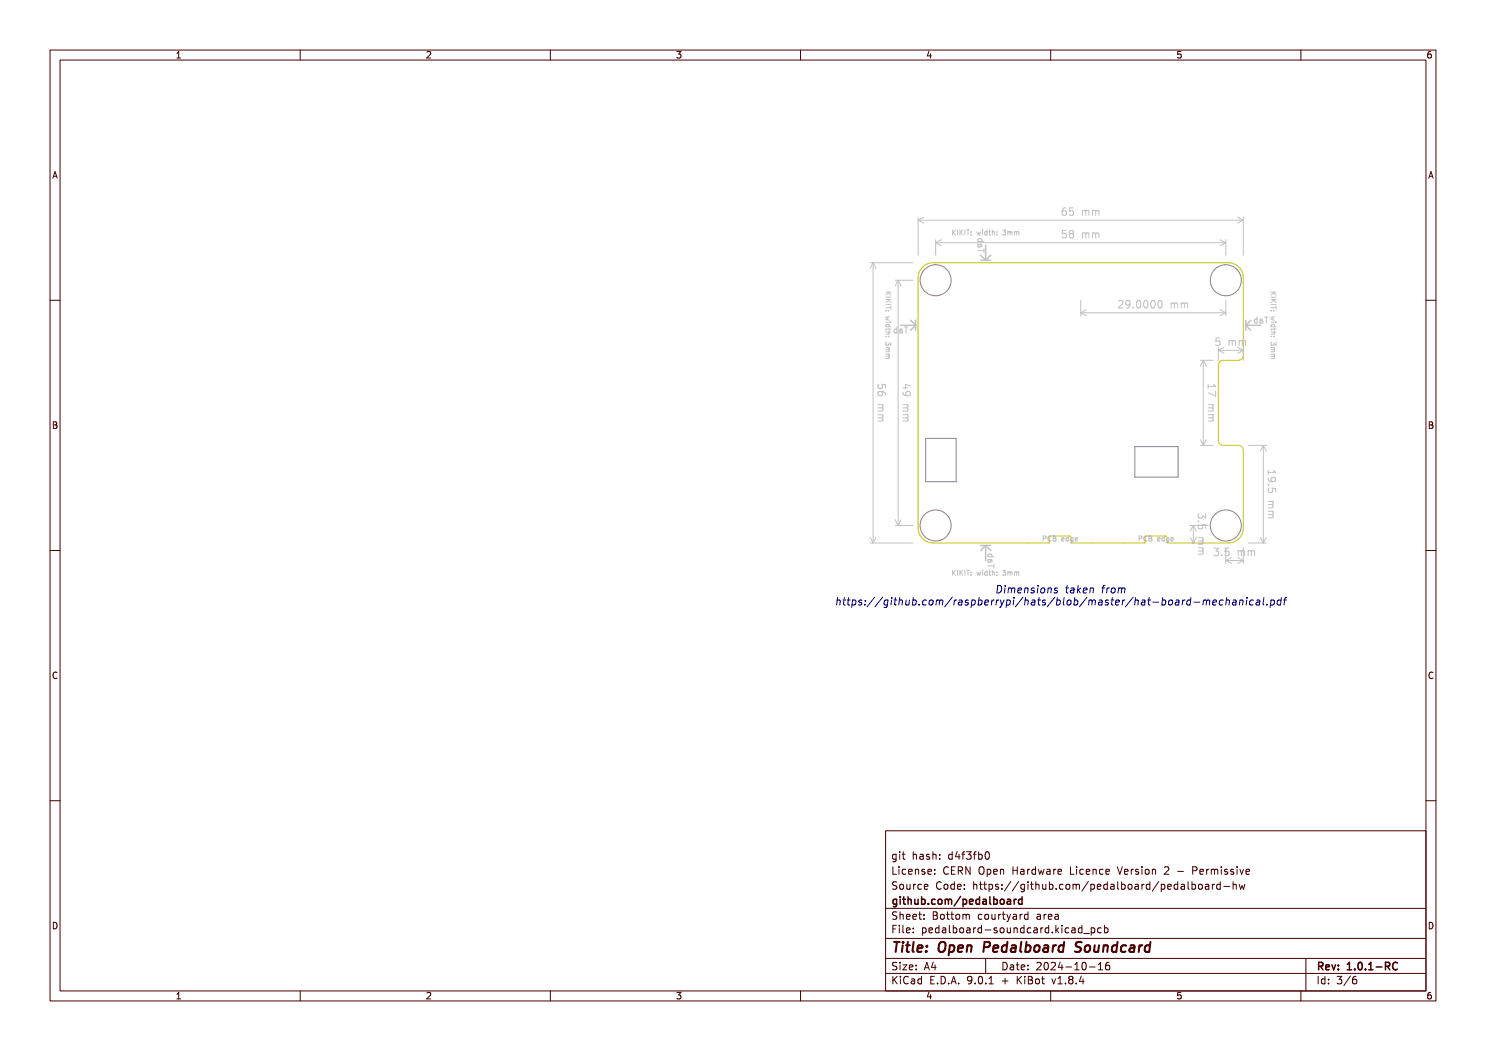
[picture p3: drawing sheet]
<svg xmlns="http://www.w3.org/2000/svg" width="297mm" height="210mm" viewBox="0 0 297 210" stroke-linecap="round" stroke-linejoin="round" font-family="sans-serif">
<g fill="none" stroke="#848484" stroke-width=".2">
<path d="M185 87.6h6.1v8.7h-6.1zM226.8 89.2h8.7v6.1h-8.7z"/>
<circle cx="187" cy="56" r="3.1"/>
<circle cx="245" cy="56" r="3.1"/>
<circle cx="187" cy="105" r="3.1"/>
<circle cx="245" cy="105" r="3.1"/>
</g>
<path d="M184.2 53.6a2.99 2.99 0 0 1 2.3-1.1h59a3 3 0 0 1 3 3v15.5a1 1 0 0 1-1 1h-3a1 1 0 0 0-1 1v15a1 1 0 0 0 1 1h3a1 1 0 0 1 1 1v15.5a3 3 0 0 1-3 3h-12.2l-.1-1.2-.3-.2-3.8 .1-.2 .3v1h-14.8l-.1-1.2-.3-.2-3.8 .1-.2 .3v1h-23.2a3 3 0 0 1-3-3v-50l.1-.7z" fill="none" stroke="#c2c200" stroke-width=".2"/>
<g fill="none" stroke="#c2c2c2" stroke-width=".2">
<path d="M173.9 52.5h8.6M174.5 52.5v56M174.5 52.5l-.6 1.1M174.5 52.5l.6 1.1M177 58.4h1M177 59.4h1M177 59.9h1M177.5 58.4l.5 .6M177.5 59.9l.5 .5M177.6 58.5l-.6 .5M177.6 60l-.6 .4M178.9 56h3.6"/>
<path d="M179.5 56v49M179.5 56l-.6 1.1M179.5 56l.6 1.1M183.5 43.4v7.6M183.5 44h65M183.5 44l1.1 .6M184.6 43.4l-1.1 .6M187 47.9v3.1M187 48.5h58M187 48.5l1.1 .6M188.1 47.9l-1.1 .6M190.4 46v1"/>
<path d="M190.5 46.4l.5 .6M191 46l-.6 .5M191.4 46v1M191.9 46v1M192 46.4l.4 .6M192.4 46l-.5 .5M192.9 46v1M193.2 46h.6M193.5 46v1M194.1 46.3v.1M194.1 46.9v.1M195.2 46.3l.2 .7 .2-.5 .2 .5 .2-.7"/>
<path d="M195.5 50.1h1.2M195.5 48.8l.7 .1v.4M195.5 48.3h1.2M195.5 48.3v-.4l.2-.2 .5 .1v.5M195.5 48.8v.4l.1 .2 .3-.1 .1-.5M196.4 46h.1M196.4 46.3v.7M196.7 49.7v.7M197.3 46v1M197.3 46.3h-.3l-.2 .2 .1 .4h.4M197.6 46.3h.4M197.8 46v.8l.2 .2"/>
<path d="M198.3 46v1M198.3 46.4l.4-.1 .1 .7M199.2 46.3v.1M199.2 46.9v.1M200.4 46h.6l-.3 .3 .3 .1v.5h-.6M201.4 46.3v.7M201.4 46.4l.3-.1 .2 .1M201.9 46.4v.6M201.9 46.4l.1-.1h.2l.1 .7M202.8 46.3v.7M202.8 46.4l.2-.1 .2 .1M203.2 46.4v.6"/>
<path d="M203.2 46.4l.1-.1h.3v.7M213 41.5l-.4 .1a1.01 1.01 0 0 0 0 1.4l.5-.1v-.5l-.2-.3h-.3l-.3 .3M213.1 46h-.7l-.1 .8 .2-.2 .5 .1 .1 .2v.5l-.2 .1-.6-.1M214 46.7l-.3-.3 .3-.4 .4 .1 .2 .2-.3 .4M214 46.7l-.3 .3 .1 .4 .2 .1h.4l.2-.2-.1-.5-.2-.1M214 46.7h.3M214.5 41.5h-.7l-.1 .8 .2-.2 .5 .1 .2 .2-.1 .5-.2 .1-.6-.1M216 60v3.1M216.4 42v1M216.4 46.5v1M216.4 42.2l.4-.2 .2 .3M216.4 46.7l.4-.2 .2 .3"/>
<path d="M217 42.3l.2-.3 .4 .1v.9M217 42.3v.7M217 46.8v.7M217 46.8l.2-.3 .4 .1v.9M218.4 42.2l.4-.2 .2 .3M218.4 42v1M218.4 46.5v1M218.4 46.7l.4-.2 .2 .3M219 42.3l.2-.3 .4 .1v.9M219 42.3v.7M219 46.8v.7M219 46.8l.2-.3 .4 .1v.9"/>
<path d="M243.9 47.9l1.1 .6M245 47.9v3.1M245 60v3.1M245 48.5l-1.1 .6M247.4 43.4l1.1 .6M248.5 43.4v7.6M248.5 44l-1.1 .6M254 58.4h1M254 59.4h1M254 59.9h1M254.5 58.4l.5 .6M254.5 59.9l.5 .5"/>
<path d="M254.6 58.5l-.6 .5M254.6 60l-.6 .4M175.6 76.8l-.1 .2 .1 .6h.5l.2-.1 .1-.5-.1-.2 .7 .1v.7M176.1 78.2l.3 .3v.3l-.3 .3-.6-.2v-.4l.1-.2a.99 .99 0 0 1 1.4 .3v.3M177 60.9h1M177 61.5h1M177 62.1h.1M177 64.4h.7M177 65.3h1M177 66.3h1M177 67.2h.1M177 69.4h.7"/>
<path d="M177 69.9h.6M177 70.8h.7M177 71.2h.6M177.1 65.3l-.1-.3 .2-.2 .5 .1v.4M177.1 68.4l-.1 .4 .2 .2h.4l.1-.3 .3 .3v-.6M177.6 62.1h.1M177.6 69.9l.1 .1v.2l-.7 .1M177.6 71.2l.1 .1v.3h-.7M177.6 67.2h.1M177.6 66.3l.1 .4-.7 .1M177.6 69.4l.1 .3-.1 .2M177.6 70.8l.1 .2-.1 .2"/>
<path d="M177.7 63.2l-.7 .2 .5 .2-.5 .2 .7 .2M177.7 65.6v.4M178 64.4h.1M178 65.8h-.8l-.2 .2M178 61.2v.6M179.3 65.8l-.4-.1-.2 .3 .1 .5h.5M179.3 65.3v1.2M179.8 66l.6 .3-.2 .2h-.4M180.3 65.8h-.4l-.1 .7M180.5 78.4v.4a1.01 1.01 0 0 0 1.5 0l-.2-.5-.5-.1-.3 .3 .1 .4 .2 .2M180.5 77.5h1M180.7 65.3h.7"/>
<path d="M181.1 65.3v1.2M182 77.1l-1-.3v.9M216 62.5h29M216 62.5l1.1 .6M217.1 61.9l-1.1 .6M223.6 60.2l.5-.2 .3 .5-.9 1h.9M225.9 60.7l-.3 .3h-.3l-.3-.3 .1-.6 .5-.1 .2 .2a.99 .99 0 0 1-.4 1.3h-.3M226.5 61.4v.1M227.3 60.2l.2-.2a.8 .8 0 0 1 .5 .8 .8 .8 0 0 1-.5 .7l-.2-.1-.2-.4zM228.8 60.1l.1-.1a.8 .8 0 0 1 .6 .8 .8 .8 0 0 1-.6 .7 1 1 0 0 1-.1-1.4zM230.2 60.1l.2-.1a.8 .8 0 0 1 .5 .8 .8 .8 0 0 1-.5 .7 1 1 0 0 1-.2-1.4zM231.6 60.2l.2-.2a.8 .8 0 0 1 .5 .8 .8 .8 0 0 1-.5 .7l-.2-.1-.2-.4z"/>
<path d="M234.1 60.5v1M234.1 60.7l.4-.2 .2 .3M234.7 60.8l.2-.3 .4 .1 .1 .9M234.7 60.8v.7M236.1 60.7l.4-.2 .2 .3M236.1 60.5v1M236.7 60.8l.2-.3 .4 .1 .1 .9M236.7 60.8v.7M239.9 72h2.6M240.5 72v17M240.5 72l-.6 1.1M240.5 72l.6 1.1"/>
<path d="M241.5 76.8v.8M242.5 76.8l.5 .4h-1.5M243 78.1v1l-1.5-.6M243.5 69.4v2.6M243.5 70h5M243.5 70l1.1 .6M243.8 67.5h-.7l-.1 .8 .2-.2 .5 .1 .2 .2-.1 .5-.2 .1-.6-.1M243.9 61.9l1.1 .6M244.6 69.4l-1.1 .6M245 62.5l-1.1 .6M245.6 68v1M245.6 68.2l.5-.2 .2 .3"/>
<path d="M246.3 68.3l.2-.3 .4 .1v.9M246.3 68.3v.7M247.4 69.4l1.1 .6M247.6 68.2l.5-.2 .2 .3M247.6 68v1M248.3 68.3l.2-.3 .4 .1v.9M248.3 68.3v.7M248.5 69.4v2.6M248.5 70l-1.1 .6M251.3 63.8l-.4-.1-.2 .3 .1 .5h.5M251.3 63.3v1.2M251.8 64l.6 .3-.2 .2h-.4"/>
<path d="M252.3 63.8h-.4l-.1 .7M252.7 63.3h.7M253.1 63.3v1.2M254 60.9h1M254 61.5h1M254 62.1h.1M254 64.4h.7M254 65.3h1M254 66.3h1M254 67.2h.1M254 69.4h.7M254 69.9h.6"/>
<path d="M254 70.8h.7M254 71.2h.6M254.1 65.3l-.1-.3 .2-.2 .5 .1v.4M254.1 68.4l-.1 .4 .2 .2h.4l.1-.3 .3 .3v-.6M254.6 62.1h.1M254.6 67.2h.1M254.6 69.9l.1 .1v.2l-.7 .1M254.6 71.2l.1 .1v.3h-.7M254.6 66.3l.1 .4-.7 .1M254.6 69.4l.1 .3-.1 .2M254.6 70.8l.1 .2-.1 .2M254.7 63.2l-.7 .2 .5 .2-.5 .2 .7 .2"/>
<path d="M254.7 65.6v.4M255 64.4h.1M255 65.8h-.8l-.2 .2M255 61.2v.6M175.5 80.9h1M175.5 81.5h.8M175.5 82.9h1M175.5 83.5h.8M176.3 81.5l.2 .2-.1 .4h-.9M176.3 83.5l.2 .2-.1 .4h-.9M176.3 80.9l.2 .4-.2 .2M176.3 82.9l.2 .4-.2 .2"/>
<path d="M180.5 80.9h1M180.5 81.5h.8M180.5 82.9h1M180.5 83.5h.8M181.3 81.5l.2 .2-.1 .4h-.9M181.3 83.5l.2 .2-.1 .4h-.9M181.3 80.9l.2 .4-.2 .2M181.3 82.9l.2 .4-.2 .2M239.9 89h2.6M239.9 87.9l.6 1.1M241.1 87.9l-.6 1.1M241.5 80.9h1"/>
<path d="M241.5 81.5h.8M241.5 82.9h1M241.5 83.5h.8M242.3 83.5l.2 .2-.1 .4h-.9M242.3 81.5l.2 .2-.1 .4h-.9M242.3 80.9l.2 .4-.2 .2M242.3 82.9l.2 .4-.2 .2M249.5 89h3.6M252.5 89v19.5M252.5 89l-.6 1.1M252.5 89l.6 1.1M253.5 94v.8"/>
<path d="M253.5 95.5v.5a1.01 1.01 0 0 0 1.5 0l-.2-.5-.5-.1-.3 .3 .1 .4 .2 .2M253.5 96.9h.1M253.6 97.5l-.1 .2 .1 .6 .5 .1 .2-.1 .1-.6-.1-.2 .7 .1v.7M254.5 94l.5 .4h-1.5M173.9 108.5h8.6M173.9 107.4l.6 1.1M175.1 107.4l-.6 1.1M178.9 105h3.6M178.9 103.9l.6 1.1M180.1 103.9l-.6 1.1M190.4 114v1M190.5 114.4l.5 .6"/>
<path d="M191 114l-.6 .5M191.4 114v1M191.9 114v1M192 114.4l.4 .6M192.4 114l-.5 .5M192.9 114v1M193.2 114h.6M193.5 114v1M194.1 114.9v.1M194.1 114.3v.1M195.2 114.3l.2 .7 .2-.5 .2 .5 .2-.7M196.4 114v.1"/>
<path d="M196.4 114.3v.7M197.3 114v1M197.3 114.3h-.3l-.2 .2 .1 .4h.4M197.5 113.1h1.2M197.5 111.8l.7 .1v.4M197.5 111.3h1.2M197.5 111.3v-.4l.2-.2 .5 .1v.5M197.5 111.8v.4l.1 .2 .3-.1 .1-.5M197.6 114.3h.4M197.8 114v.8l.2 .2M198.3 114.4l.4-.1 .1 .7M198.3 114v1"/>
<path d="M198.7 112.7v.7M199.2 114.9v.1M199.2 114.3v.1M200.4 114h.6l-.3 .3 .3 .1v.5h-.6M201.4 114.4l.3-.1 .2 .1M201.4 114.3v.7M201.9 114.4l.1-.1h.2l.1 .7M201.9 114.4v.6M202.8 114.4l.2-.1 .2 .1M202.8 114.3v.7M203.2 114.4l.1-.1h.3v.7M203.2 114.4v.6"/>
<path d="M208.5 107.6h.5v-.4l-.5-.1v1M210.1 107.2a.44 .44 0 0 0-.7 .4 .44 .44 0 0 0 .7 .4M210.5 107.1h.3l.2 .2-.2 .3 .2 .1 .1 .2-.2 .2h-.4zM210.5 107.6h.3M212.2 107.8l.5-.1-.1-.2-.2-.1-.2 .2 .1 .5h.3M213.5 107.5l-.2-.1-.2 .2 .1 .5h.3M213.5 107.1v1M214.5 107.5l-.3-.1-.2 .2 .1 .5h.4M214.5 107.4v.8l-.2 .2h-.3M214.9 107.8l.5-.1-.1-.2-.3-.1-.1 .2v.5h.4M227.7 107.6h.4l.1-.4-.5-.1v1M229.2 107.2a.44 .44 0 0 0-.6 .4 .44 .44 0 0 0 .6 .4"/>
<path d="M229.7 107.1h.3l.2 .2-.2 .3 .2 .3-.2 .2h-.3zM229.7 107.6h.3M231.4 107.8l.4-.1v-.2l-.3-.1-.1 .2v.5h.4M232.7 107.5l-.3-.1-.2 .2 .1 .5h.4M232.7 107.1v1M233.6 107.5l-.3-.1-.2 .2 .1 .5h.4M233.6 107.4v.8l-.2 .2h-.2M234 107.8l.5-.1v-.2l-.3-.1-.2 .2 .1 .5h.4M237.9 108.5h3.6M237.9 105h3.6M237.9 107.4l.6 1.1M238.5 105v3.5"/>
<path d="M238.5 105l-.6 1.1M238.5 105l.6 1.1M239.1 107.4l-.6 1.1M239.5 104.2h.1M239.5 107.5h1M239.5 108.1h.8M239.5 109.5h1M239.5 110.1h.8M239.6 102.6l-.1 .6 .3 .3h.5l.1-.5 .6 .5v-.9M239.6 104.8l-.1 .2 .1 .6 .5 .1 .2-.2 .1-.5-.1-.2 .7 .1v.7M240.3 108.1l.2 .2-.1 .4-.9 .1M240.3 110.1l.2 .2-.1 .4-.9 .1"/>
<path d="M240.3 107.5l.2 .4-.2 .2M240.3 109.5l.2 .4-.2 .2M242.6 109.5h.9l-.5 .6 .5 .2v.6l-.2 .1-.7-.1M244.2 110.9v.1M245 109.5v3.1M245 112h3.5M245 112l1.1 .6M245.6 109.5h-.7l-.1 .8 .2-.2 .5 .1 .2 .2-.1 .5-.2 .1-.6-.1M246.1 111.4l-1.1 .6M247.4 111.4l1.1 .6M247.5 110v1M247.5 110.2l.4-.2 .2 .3"/>
<path d="M248.1 110.3l.2-.3 .4 .1 .1 .9M248.1 110.3v.7M248.5 109.5v3.1M248.5 112l-1.1 .6M249.5 110.2l.4-.2 .2 .3M249.5 110v1M249.5 108.5h3.6M250.1 110.3l.2-.3 .4 .1 .1 .9M250.1 110.3v.7M251.9 107.4l.6 1.1M253.1 107.4l-.6 1.1M253.5 100.2h1"/>
<path d="M253.5 100.8h.8M253.5 102.2h1M253.5 102.8h.8M254.3 100.8l.2 .2-.1 .4-.9 .1M254.3 102.8l.2 .2-.1 .4-.9 .1M254.3 100.2l.2 .4-.2 .2M254.3 102.2l.2 .4-.2 .2"/>
</g>
<g fill="none" stroke="#c2c2c2" stroke-width=".3">
<path d="M196 52h2M196 51l1 1M197 49v3M198 51l-1 1M180 65h3M182 64l1 1M183 64v2M183 65l-1 1M249 65h3M249 65l1 1M249 64v2M250 64l-1 1"/>
<path d="M196 109h2M197 109l1 1M197 109v3M197 109l-1 1"/>
</g>
<g fill="none" stroke="#000084" stroke-width=".2">
<path d="M167.4 119.4l-.2 1.5M168.5 119.9h.5M168.8 119.4l-.2 1.3 .3 .2M169.3 119.9h.6M169.6 119.4l-.2 1.3 .4 .2M170.4 120l.4-.1 .3 .3-.2 .6h-.6M170.4 119.9l-.2 1.5M172.3 120a.38 .38 0 0 0-.6 .1v.2l.4 .1 .1 .2-.2 .3-.4-.1M173 120l-.1 .1M174.8 119.3l-1.5 2M176.4 119.3l-1.5 2M177.5 120l-.5-.1-.3 .3 .1 .6h.6"/>
<path d="M177.5 119.9l-.2 1.2-.3 .3-.3-.1M178.2 119.9l-.1 1M178.3 119.4l-.1 .1M178.7 119.9h.6M179 119.4l-.2 1.3 .3 .2M179.8 119.4l-.2 1.5M181.1 119.9v.9l.3 .1 .3-.1M181.8 119.9l-.2 1M182.5 120l.4-.1 .3 .3-.3 .6h-.5M182.5 119.4l-.1 1.5M185.2 120l-.4-.1-.4 .3 .1 .6h.6M187.2 119.9l-.1 1"/>
<path d="M190.3 119.3l-1.5 2M190.8 119.9l-.2 1M191.2 119.9l-.5 .3M191.7 120h.6l-.1 .9M193.5 120a.37 .37 0 0 0-.6 .2l.2 .2 .4 .1v.2l-.2 .2-.4-.1M194.3 120h.5l.1 .6-.3 .3-.5-.1M194.3 119.9l-.2 1.5M195.6 120l.4-.1 .3 .3-.2 .6h-.6M195.7 119.4l-.2 1.5M198.3 119.9l-.2 1M198.7 119.9l-.5 .3M199.2 119.9l-.1 1"/>
<path d="M199.4 117a.75 .75 0 0 1 .9 .5 .75 .75 0 0 1-.5 .9l-.6 .1zM199.6 119.9l-.4 .3M200 119.9l.2 1M200.7 119.9l-.5 1M200.9 117.5l-.2 1M200.9 117v.1M201.3 120h.5l.1 .6-.3 .3-.5-.1M201.3 119.9l-.2 1.5M201.6 117.6l.4-.1 .2 .2M201.6 117.5l-.1 1M202.2 117.7a.38 .38 0 0 1 .6-.2l-.1 1M202.2 117.7l-.1 .8"/>
<path d="M202.6 119.9l-.1 1M202.7 119.4v.1M203.4 118l.8-.2-.1-.3h-.4l-.2 .2v.7h.5M204.5 119.3l-1.6 2M204.9 117.6l.2-.1h.3v1M204.9 117.5l-.2 1M205 119.4l-.2 1.5M206.3 120h.5v.9M206.7 117.5a.37 .37 0 0 0-.6 .3l.2 .2h.4v.3l-.2 .2-.5-.1M207.4 119.9h.6M207.4 117.5l-.1 1M207.5 117v.1"/>
<path d="M207.7 119.4l-.2 1.3 .4 .2M208.1 117.6l.3-.1 .4 .1v.6l-.2 .2-.4 .1-.2-.2zM209 120a.37 .37 0 0 0-.6 .2v.1l.5 .2v.2l-.2 .2-.4-.1M209.5 117.6l.2-.1h.4l-.1 1M209.5 117.5l-.1 1M210.8 119.3l-1.5 2M211.3 120l.4-.1 .2 .3-.2 .6h-.6M211.3 119.4l-.2 1.5M211.4 117.5a.37 .37 0 0 0-.6 .3l.1 .2h.4v.3l-.2 .2-.4-.1M212.7 119.4l-.2 1.3 .2 .2M213 117.5h.6M213.3 117l-.2 1.3 .4 .2"/>
<path d="M214.1 117.5h.5v1M214.7 117.8l-.7 .2-.1 .3 .2 .2 .5-.1M214.8 120h.5l.1 .6-.3 .3-.5-.1M214.8 119.4l-.2 1.5M215.5 117l-.2 1.5M215.5 117.9l.4 .6M216 117.5l-.6 .5M216.5 118l.8-.2-.1-.3h-.6l-.1 .8 .2 .2 .4-.1M217.3 119.3l-1.6 2M217.7 119.9l-.1 1M217.9 117.6l.3-.1h.3v1M217.9 117.5l-.1 1"/>
<path d="M219.7 120h.6l-.1 .9M220.2 117.5h.6M220.9 117l-.4 .2-.2 1.3M221.3 117.5l-.1 1M221.5 120a.37 .37 0 0 0-.6 .2l.6 .4-.2 .3-.4-.1M221.7 117.5l-.4 .3M222 119.9h.6M222.2 117.6l.2-.1 .5 .1v.6l-.2 .2-.4 .1-.2-.2zM222.3 119.4l-.1 1.3 .3 .2M223.6 117.6l.4-.1 .2 .2M223.6 117.5l-.1 1M224.2 117.7a.38 .38 0 0 1 .6-.2l-.1 1"/>
<path d="M224.2 117.7l-.1 .8M224.4 119.9l-.1 1M224.8 119.9l-.4 .3M226.5 119.3l-1.6 2M227 119.4l-.2 1.5M228.3 120h.5v.9M229.4 119.9h.6M229.7 119.4l-.2 1.3 .3 .2M232.3 120h.6l.1 .6-.4 .3-.4-.1M232.4 119.4l-.2 1.5M235 120h.6v.9M236.4 119.9l-.1 1"/>
<path d="M236.8 119.9l-.4 .3M238 120l-.5-.1-.3 .3 .1 .6h.6M238 119.4l-.1 1.5M240.5 119.9l-.1 1M244.5 120l-.5-.1-.3 .3 .1 .6h.6M245.2 119.4l-.2 1.5M246.5 120h.5v.9M247.8 119.9l-.1 1M249.2 119.9l-.1 1M249.3 119.4l-.1 .1M250.5 120l-.4-.1-.3 .3 .1 .6h.5M251.2 120h.6l-.1 .9"/>
<path d="M252.6 119.4l-.2 1.3 .2 .2M254 120h.6l.1 .6-.4 .3-.4-.1M254 119.9l-.1 1.5M256 120h-.5l-.3 .6 .3 .3 .4-.1M256.1 119.4l-.2 1.5M256.5 119.9h.6M257.2 119.4l-.4 .2-.2 1.3M167.3 120l.2-.1 .4 .1v.9M172.9 120.8v.1M179.7 120l.3-.1 .3 .1v.9M183.7 120.8v.1M185.8 120l.2-.1 .5 .1v.6l-.2 .2-.4 .1-.2-.1z"/>
<path d="M187.2 120l.4-.1 .2 .2M187.8 120.1a.38 .38 0 0 1 .6-.1v.9M187.8 120.1l-.1 .8M192.3 120.3l-.7 .1-.1 .3 .2 .2 .5-.1M196.8 120.4l.8-.1-.1-.3h-.5l-.2 .7 .2 .2 .4-.1M200.2 120.9l-.4 .5M204.9 120l.2-.1 .4 .1-.1 .9M206.9 120.3l-.7 .1-.1 .3 .2 .2 .5-.1M213.4 120l.2-.1 .4 .1v.6l-.1 .2-.4 .1-.2-.1zM217.7 120l.4-.1 .2 .2M218.3 120.1a.38 .38 0 0 1 .6-.1v.9M218.3 120.1l-.1 .8"/>
<path d="M220.3 120.3h-.5l-.3 .2 .2 .4 .5-.1M223 120.4l.7-.1v-.3h-.6l-.2 .7 .2 .2 .5-.1M226.9 120l.2-.1 .4 .1-.1 .9M228.9 120.3h-.5l-.3 .2 .2 .4 .5-.1M230.4 120.3h1.2M233.7 120l.2-.1 .4 .1v.6l-.2 .2-.3 .1-.2-.1zM235.6 120.3l-.6 .1-.1 .3 .2 .2 .5-.1M238.6 120.3h1.2M240.5 120l.5-.1 .2 .2M241.2 120.1a.38 .38 0 0 1 .6-.1l-.1 .9M241.2 120.1l-.1 .8M242.4 120.4l.7-.1v-.3l-.4-.1-.3 .2v.7h.6"/>
<path d="M245.1 120l.2-.1 .4 .1-.1 .9M247.1 120.3h-.5l-.3 .2 .2 .4 .5-.1M247.8 120l.2-.1 .4 .1-.1 .9M251.8 120.3h-.5l-.3 .2 .2 .4 .5-.1M253.2 120.8v.1"/>
</g>
<g fill="none" stroke="#480000" stroke-width=".2">
<path d="M10 10h277v190h-277zM12 12h273v186h-273zM35.3 11.6h.8M35.3 10.7l.4-.4v1.3M60 10v2M85.3 10.4l.5-.1 .3 .4-.8 .9h.8M110 10v2M135.3 10.3h.8l-.4 .5 .3 .1v.6l-.2 .1-.5-.1M160 10v2M185.7 10.2l-.4 1h.9M186 10.7v.9M210 10v2"/>
<path d="M236 10.3h-.6l-.1 .6 .2-.1 .5 .1 .1 .1-.1 .5-.2 .1-.5-.1M260 10v2M286 10.3l-.4 .1-.2 .2-.1 .7 .3 .3 .4-.1 .1-.5-.1-.1-.4-.1-.3 .2M10.6 35.6l.4-1.3 .4 1.3M10.7 35.2h.6M285.6 35.6l.4-1.3 .4 1.3M285.7 35.2h.6M10 60h2M285 60h2M10.7 84.3h.4l.2 .2-.2 .4 .2 .1 .1 .3-.2 .3h-.5zM10.7 84.9h.4M285.7 84.3h.4l.2 .2-.2 .4 .2 .1 .1 .3-.2 .3h-.5z"/>
<path d="M285.7 84.9h.4M10 110h2M285 110h2M11.4 134.4a.62 .62 0 0 0-.9 .5 .62 .62 0 0 0 .7 .7l.2-.1M286.4 134.4a.62 .62 0 0 0-.9 .5 .62 .62 0 0 0 .7 .7l.2-.1M10 160h2M285 160h2M177 166h108v32h-108zM178.5 173.2v1.5h.7M179.1 170.8l-.4-.1-.3 .3 .1 .6h.6M179.1 170.7v1.2l-.3 .3-.3-.1M179.2 176.3l-.5-.1-.2 .1v.5l.6 .3 .1 .3-.2 .3-.6-.1"/>
<path d="M179.7 173.2v.1M179.7 173.7v1M179.8 170.2v.1M179.8 170.7v1M180 176.8l.3-.1 .3 .3v.4l-.3 .3-.3-.1-.2-.2zM180.3 170.7h.6M180.5 170.2v1.3l.4 .2M181 173.8l-.4-.1-.3 .3 .2 .6h.5M181.2 176.7l.1 .9 .4 .1 .2-.1M181.6 174.2l.7-.1-.1-.3-.4-.1-.2 .2 .1 .7h.5M181.9 176.7v1M182.5 170.2v1.5"/>
<path d="M182.5 170.8l.2-.1 .4 .1 .1 .9M182.6 176.7v1M183 173.8l.2-.1 .3 .1 .1 .9M183 173.7v1M183 176.7l-.4 .3M183.9 170.8h.6v.9M184.2 176.8l-.5-.1-.2 .3 .1 .6h.6M184.5 171.1h-.5l-.2 .2 .2 .4 .5-.1M184.7 177.2l.8-.1-.1-.3-.4-.1-.3 .2 .1 .7h.6M184.8 173.8l-.3-.1-.3 .2 .1 .2 .5 .2v.3h-.6M185.5 174.2l.7-.1-.1-.3-.4-.1-.2 .2v.7h.6M185.7 170.8l-.3-.1-.2 .2v.2l.5 .2v.3h-.5"/>
<path d="M186.5 170.8l.2-.1 .3 .1 .1 .9M186.5 170.2v1.5M186.8 174.6v.1M186.8 173.8v.1M187.8 171.6v.1M187.8 170.8v.1M188.1 176.3a.71 .71 0 0 0-1 .5 .71 .71 0 0 0 .7 .9l.3-.1M188.8 176.8l.4-.1 .3 .3v.4l-.3 .3-.4-.1-.1-.2zM189.5 173.3a.71 .71 0 0 0-1 .5 .71 .71 0 0 0 .7 .9l.3-.1M190.2 173.9h.5M190.3 170.8l-.4-.1-.3 .3 .1 .6h.6M190.3 170.2v1.5"/>
<path d="M190.7 176.8l-.4-.1-.3 .3 .2 .6h.5M190.7 176.2v1.5M190.9 173.2h-.7v1.5h.7M191.3 170.1l-.3 1.1h.9M191.4 177.2l.7-.1-.1-.3-.4-.1-.2 .2 .1 .7h.5M191.5 174l.7-.1 .2-.2-.1-.4-.2-.1h-.6v1.5M191.7 170.7v1M191.9 174l.5 .7M192.2 170.7h.6M192.7 177.6v.1M192.7 176.8v.1M192.8 170.2l-.3 .2v1.3"/>
<path d="M193.2 170.2h.9l-.5 .6 .4 .1v.7l-.2 .1-.6-.1M193.9 173.2v1.5l-.9-1.5v1.5M194.5 170.7h.6M194.6 176.2v1.5M194.6 176.8l.2-.1 .4 .1v.9M195.1 170.2l-.4 .2v1.3M195.6 170.8l.4-.1 .3 .3-.1 .6h-.6M195.6 170.2v1.5M195.7 176.7h.6M195.7 173.4a.5 .5 0 0 1 .6-.2 .5 .5 0 0 1 .4 .5v.5a.5 .5 0 0 1-.5 .5 .5 .5 0 0 1-.5-.5zM196 176.2v1.3l.3 .2M196.6 176.7h.6"/>
<path d="M196.8 176.2v1.3l.4 .2M197 170.3l.2-.1a.8 .8 0 0 1 .6 .7 .8 .8 0 0 1-.6 .8l-.2-.1-.1-.5zM197.3 173.8l.4-.1 .3 .3-.1 .6h-.6M197.3 173.7v1.5M197.7 176.8l.4-.1 .3 .3-.2 .6h-.5M197.7 176.7v1.5M198.6 174.2l.7-.1-.1-.3-.4-.1-.2 .2 .1 .7h.5M199.5 176.8l-.3-.1-.2 .2v.2l.5 .2v.3h-.5M200 173.8l.2-.1 .3 .1 .1 .9M200 173.7v1M200.2 177.6v.1M200.2 176.8v.1"/>
<path d="M202 176.1l-1.3 2M202.5 173.2v1.5M202.5 173.9h.8M203.3 173.2v1.5M203.6 176.1l-1.3 2M204 173.8h.6l.1 .9M204.7 174.1h-.5l-.2 .2 .2 .4 .5-.1M204.7 176.7v1.2l-.2 .3-.4-.1M204.7 176.8l-.4-.1-.3 .3 .2 .6h.5M205.4 173.7v1M205.5 176.2v.1M205.5 176.7v1"/>
<path d="M205.8 173.7l-.4 .3M206 176.7h.5M206.2 176.2v1.3l.3 .2M207 173.2v1.5M207 173.8l-.5-.1-.3 .3 .2 .6h.6M207 176.8l.2-.1 .4 .1 .1 .9M207 176.2v1.5M207.5 173.7l.3 1 .3-.7 .3 .7 .3-1M208.4 176.7l.1 .9 .3 .1 .2-.1M209 176.7v1M209.2 173.8h.6l.1 .9M209.7 176.8l.5-.1 .3 .3-.2 .6h-.6"/>
<path d="M209.7 176.2v1.5M209.9 174.1h-.5l-.2 .2 .2 .4 .5-.1M210.6 173.7v1M211 173.7l-.4 .3M211.1 177.6v.1M211.5 174.2l.7-.1-.1-.3-.4-.1-.2 .2v.7h.6M212.5 176.8l-.5-.1-.3 .3 .2 .6h.6M213.1 176.8l.2-.1 .4 .1 .1 .6-.1 .2-.4 .1-.2-.1zM214 173.2v1.5h.7M214.5 176.7v1M214.5 176.8l.4-.1 .2 .2M215.1 176.9v.8"/>
<path d="M215.1 176.9l.2-.2 .4 .1v.9M215.2 173.2v.1M215.2 173.7v1M216.5 173.8l-.4-.1-.3 .3 .2 .6h.5M217.1 174.2l.7-.1-.1-.3-.4-.1-.2 .2 .1 .7h.5M217.5 176.1l-1.3 2M218 176.8l.5-.1 .2 .3-.1 .6h-.6M218 176.7v1.5M218.5 173.8l.2-.1 .3 .1 .1 .9M218.5 173.7v1M219.3 177.2l.7-.1v-.3l-.5-.1-.2 .2 .1 .7h.6M220.5 173.8l-.5-.1-.3 .3 .2 .6h.6"/>
<path d="M221 174.2l.7-.1v-.3l-.5-.1-.2 .2 .1 .7h.6M221.3 176.8l-.4-.1-.3 .3 .1 .6h.6M221.3 176.2v1.5M222 176.8h.6l.1 .9M222.7 177.1h-.5l-.2 .2 .2 .4 .5-.1M223.3 173.2l.5 1.5 .5-1.5M223.4 176.2v1.3l.2 .2M224.2 176.8l.4-.1 .3 .3-.2 .6h-.5M224.2 176.2v1.5M224.7 174.2l.8-.1-.1-.3-.4-.1-.3 .2 .1 .7h.6M225.6 176.8l.4-.1 .2 .3v.4l-.2 .3-.4-.1-.1-.2zM226.1 173.7v1"/>
<path d="M226.5 173.7l-.4 .3M226.9 176.8h.6v.9M227.5 173.8l-.3-.1-.2 .2v.2l.5 .2v.3h-.5M227.5 177.1h-.5l-.2 .2 .2 .4 .5-.1M228.2 173.2v.1M228.2 173.7v1M228.2 176.7v1M228.7 176.7l-.5 .3M229 173.8l.4-.1 .3 .3v.4l-.3 .3-.4-.1-.1-.2zM229.8 176.8l-.4-.1-.3 .3 .1 .6h.6M229.8 176.2v1.5M230.3 173.8l.2-.1 .4 .1 .1 .9"/>
<path d="M230.3 173.7v1M231.6 176.1l-1.3 2M232.1 176.8l.4-.1 .3 .3-.1 .6h-.6M232.1 176.7v1.5M232.7 173.3l.6-.1 .3 .4-.9 1.1h.9M233.4 177.2l.7-.1-.1-.3-.4-.1-.2 .2 .1 .7h.5M235.4 176.8l-.4-.1-.3 .3 .1 .6h.6M235.4 176.2v1.5M235.4 174.1h1.1M236.1 176.8h.6v.9M236.7 177.1h-.5l-.2 .2 .2 .4 .5-.1M237.5 176.2v1.3l.2 .2"/>
<path d="M238.2 176.8l.5-.1 .3 .3-.2 .6h-.6M238.2 176.2v1.5M238.4 174l.7-.1 .1-.2v-.4l-.2-.1h-.6v1.5M239.7 176.8l.3-.1 .3 .3v.4l-.3 .3-.3-.1-.2-.2zM239.8 174.2l.7-.1v-.3l-.5-.1-.2 .2 .1 .7h.6M241 176.8h.5l.1 .9M241.2 173.7v1M241.6 173.7l-.4 .3M241.6 177.1h-.5l-.2 .2 .2 .4 .5-.1M242.1 173.8l.4-.1 .2 .2M242.1 173.7v1M242.3 176.7v1"/>
<path d="M242.7 176.7l-.4 .3M242.7 173.9l.3-.2 .3 .1 .1 .9M242.7 173.9v.8M243.9 176.8l-.4-.1-.3 .3 .1 .6h.6M243.9 176.2v1.5M244.1 173.2v.1M244.1 173.7v1M244.6 177.1h1.1M245.3 173.8l-.3-.1-.3 .2 .1 .2 .5 .2v.3h-.6M246.5 176.8l.2-.1 .3 .1 .1 .9M246.5 176.2v1.5M246.5 173.8l-.3-.1-.2 .2v.2l.5 .2v.3h-.5"/>
<path d="M247.2 173.2v.1M247.2 173.7v1M247.7 176.7l.3 1 .2-.7 .3 .7 .3-1M247.8 173.7l.4 1 .3-1M249 174.2l.7-.1v-.3l-.5-.1-.2 .2 .1 .7h.6M10.7 184.3a.66 .66 0 0 1 .7 .6 .66 .66 0 0 1-.7 .7zM35.3 198.7l.4-.4v1.3M35.3 199.6h.8M60 198v2M85.3 198.4l.5-.1 .3 .4-.8 .9h.8M110 198v2M135.3 198.3h.8l-.4 .5 .3 .1v.6l-.2 .1-.5-.1"/>
<path d="M160 198v2M177 194.5h108M177 191.5h108M177 187.5h108M177 181.5h108M178.5 195.1v1.5M178.5 185.6h.5M178.7 195.7l.6 .9M179.2 184.9h-.7v1.5M179.2 192.4l-.5-.1-.2 .1v.5l.6 .3 .1 .3-.2 .3-.6-.1M179.2 182.3l-.5-.1-.2 .1v.5l.6 .3 .1 .3-.2 .3-.6-.1M179.3 195.1l-.8 .9"/>
<path d="M179.7 184.9v.1M179.7 185.4v1M179.9 182.2v1.5M179.9 192.3v.1M179.9 192.8v1M179.9 182.8l.2-.1 .4 .1v.9M180 195.1v.1M180 195.6v1M180.5 192.8h.7l-.7 1h.7M180.5 184.9v1.3l.2 .2M181.2 185.9l.7-.2-.1-.2-.4-.1-.2 .2v.7h.6M181.2 183.2l.7-.1-.1-.3-.4-.1-.2 .2v.7h.6"/>
<path d="M181.5 195.2a.71 .71 0 0 0-1 .5 .71 .71 0 0 0 .7 .9l.3-.1M181.7 193.3l.8-.1-.1-.3-.4-.1-.3 .2 .1 .7h.6M182.2 195.7h.5l.1 .9M182.5 183.2l.7-.1-.1-.3-.4-.1-.2 .2v.7h.6M182.5 186.3v.1M182.5 185.5v.1M182.8 196h-.5l-.2 .2 .2 .4 .5-.1M183.1 193.7v.1M183.1 192.9v.1M183.6 182.7h.6M183.8 182.2v1.3l.4 .2M184.2 195.7l-.5-.1-.2 .3 .1 .6h.6"/>
<path d="M184.2 195.1v1.5M184.4 185.5l.4-.1 .3 .3-.1 .6h-.6M184.4 185.4v1.5M184.7 183.6v.1M184.7 182.8v.1M184.7 193.8l.5-1.5 .5 1.5M184.9 193.4h.7M185.7 198.2l-.4 1h.9M185.7 185.9l.7-.2-.1-.2-.4-.1-.2 .2v.7h.6M186 198.7v.9M186 195.8h.5M186.5 192.2l-.3 1.1h.9"/>
<path d="M186.5 182.2l.7 .1 .1 .3-.3 .3a.4 .4 0 0 1 .4 .4 .4 .4 0 0 1-.3 .4h-.6zM186.5 182.9h.5M186.7 195.1h-.7v1.5h.7M186.9 192.8v1M187.4 196.5v.1M187.7 185.5l-.5-.1-.2 .3 .1 .6h.6M187.7 184.9v1.5M188 182.8l.2-.1 .5 .1v.6l-.1 .2-.4 .1-.2-.1zM188.1 195.1a.76 .76 0 0 1 .9 .7 .76 .76 0 0 1-.9 .8zM188.4 185.5h.6v.9M189 185.7l-.5 .1-.2 .2 .2 .4 .5-.1M189.2 182.7h.5"/>
<path d="M189.4 182.2v1.3l.3 .2M189.6 196.5v.1M189.7 184.9v1.3l.3 .2M190 182.7h.6M190.1 196.6l.5-1.5 .5 1.5M190.2 196.2h.8M190.2 182.2v1.3l.4 .2M190.5 185.5l.5-.1 .2 .3-.1 .6h-.6M190.5 184.9v1.5M191.1 182.8l.2-.1 .4 .1 .1 .6-.1 .2-.4 .1-.2-.1zM191.6 196.5v.1M191.9 185.5l.2-.1 .4 .1 .1 .6-.1 .2-.4 .1-.2-.1z"/>
<path d="M192.5 182.8l.4-.1 .2 .2M192.5 182.7v1M193.1 182.9l.2-.2 .4 .1v.9M193.1 182.9v.8M193.2 185.5h.6l.1 .9M193.9 185.7l-.5 .1-.2 .2 .2 .4 .5-.1M194.2 195.7l-.2 .3h-.3l-.3-.3 .1-.5 .5-.1 .2 .1a.99 .99 0 0 1-.4 1.4h-.3M194.6 185.4v1M194.9 196.5v.1M195 185.4l-.4 .3M195.7 195.2l.2-.1a.8 .8 0 0 1 .5 .7 .8 .8 0 0 1-.5 .8l-.2-.1-.2-.5zM196.2 185.5l-.5-.1-.2 .3 .1 .6h.6"/>
<path d="M196.2 184.9v1.5M196.2 182.8l-.4-.1-.3 .3 .2 .6h.5M196.9 185.8h1.1M197 182.8l.3-.1 .3 .3v.4l-.3 .3-.3-.1-.2-.2zM197 191.5v3M197 196.5v.1M197.7 196.6h.8M197.7 195.5l.4-.4v1.5M198.2 182.7l.1 .9 .4 .1 .2-.1M198.9 182.7v1M199.2 185.5l-.3-.1-.2 .2v.2l.5 .2v.3h-.5M199.6 182.7v1"/>
<path d="M200 185.5l.2-.1 .4 .1 .1 .6-.2 .2-.3 .1-.2-.1zM200 182.7l-.4 .3M200.3 196h1.2M200.3 182.7h.6M200.5 192.3a.76 .76 0 0 1 .8 .7 .76 .76 0 0 1-.8 .8zM200.5 182.2v1.3l.4 .2M200.9 195.4v1.2M201.2 182.7l.4 1M201.3 185.4l.1 .9 .3 .1 .3-.1M201.6 183.7l-.4 .5M202 192.9h.5l.1 .9M202 185.4v1"/>
<path d="M202 182.7l-.4 1M202.5 182.8h.6l.1 .9M202.6 193.2h-.5l-.2 .2 .2 .4 .5-.1M202.7 185.5l.2-.1 .3 .1 .1 .9M202.7 185.4v1M203.1 192.8h.6M203.2 183.1h-.5l-.2 .2 .2 .4 .5-.1M203.3 192.3v1.3l.4 .2M203.3 195.1v1.5M203.5 195.7l.7 .9M203.9 182.7v1M204.1 193.3l.7-.1-.1-.3-.4-.1-.2 .2 .1 .7h.5"/>
<path d="M204.2 195.1l-.9 .9M204.3 182.7l-.4 .3M204.7 185.5l-.5-.1-.2 .3 .1 .6h.6M204.7 184.9v1.5M204.8 195.1v.1M204.8 195.6v1M205.5 193.7v.1M205.5 182.2v1.5M205.5 192.9v.1M205.5 182.8l-.5-.1-.3 .3 .2 .6h.6M205.5 195.1l.7 .1 .1 .3-.3 .3a.4 .4 0 0 1 .4 .4 .4 .4 0 0 1-.3 .4h-.6zM205.5 195.8h.5"/>
<path d="M206 185.5l-.4-.1-.3 .3 .2 .6h.5M206.7 185.5h.5l.1 .9M207 195.7l.2-.1 .5 .1v.6l-.1 .2-.4 .1-.2-.1zM207.2 192.4l.6-.1 .3 .4-.9 1.1h.9M207.3 182.8h.6l.1 .9M207.3 185.7l-.5 .1-.2 .2 .2 .4 .5-.1M208 183.1h-.5l-.3 .2 .3 .4 .5-.1M208 185.4v1M208.2 195.6h.5M208.4 195.1v1.3l.3 .2M208.5 185.4l-.5 .3M208.7 182.7v1"/>
<path d="M208.9 192.4l.1-.1a.8 .8 0 0 1 .5 .7 .8 .8 0 0 1-.5 .8 1 1 0 0 1-.1-1.4zM209.1 182.7l-.4 .3M209.5 183.2l.7-.1v-.3l-.5-.1-.2 .2 .1 .7h.6M209.6 185.5l-.4-.1-.3 .3 .1 .6h.6M209.6 184.9v1.5M210 198v2M210.1 192.4l.6-.1 .3 .4-1 1.1h1M210.2 195.6l.4 1 .4-1M210.3 186.3v.1M210.9 182.8h.6v.9M211 184.9v1.5M211.2 185.8l.4 .6"/>
<path d="M211.5 196.6h.8M211.5 195.5l.4-.4v1.5M211.5 183.1h-.5l-.2 .2 .2 .4 .5-.1M211.6 185.4l-.6 .6M211.9 192.2l-.4 1.1h1M212.2 184.9v.1M212.2 185.4v1M212.2 192.8v1M213 196.5v.1M213 193.2h1.2M213.6 185.5l-.4-.1-.3 .3 .1 .6h.6M213.9 195.7l-.3 .3 .1 .5 .2 .1 .4-.1 .2-.2-.1-.4-.2-.2"/>
<path d="M213.9 195.7l-.3-.3 .3-.3 .4 .1 .2 .2-.3 .3M213.9 195.7h.3M214.2 185.5h.6l.1 .9M214.8 193.8h.9M214.8 192.7l.4-.4v1.5M214.9 185.7l-.5 .1-.2 .2 .2 .4 .5-.1M215.1 196.5v.1M216.1 195l-.4 1.1h1M216.2 184.9v1.5M216.2 185.5l-.4-.1-.3 .3 .2 .6h.5M216.5 192.4l.1-.1a.8 .8 0 0 1 .5 .7 .8 .8 0 0 1-.5 .8 1 1 0 0 1-.1-1.4zM216.5 195.6v1"/>
<path d="M216.6 186.5h1.1M217.7 193.2h1.2M218.1 185.5l.4-.1 .3 .3-.1 .6h-.6M218.1 185.4v1.5M219.5 193.8h.9M219.5 192.7l.5-.4v1.5M220.1 185.5l-.4-.1-.3 .3 .1 .6h.6M220.7 185.5l.5-.1 .3 .3-.2 .6h-.6M220.7 184.9v1.5M221.7 192.3l-.5 .1a1.01 1.01 0 0 0 0 1.4l.5-.1 .1-.5-.3-.3h-.3l-.2 .3M236 198.3h-.6l-.1 .6 .2-.1 .5 .1 .1 .1-.1 .5-.2 .1-.5-.1M260 198v2"/>
<path d="M261 191.5v6.5M263.5 195.1v1.5M264.8 195.7l-.4-.1-.3 .3 .1 .6h.6M264.8 195.1v1.5M265.5 196.5v.1M265.5 195.7v.1M267.2 195.1h1l-.5 .6 .4 .1v.7l-.2 .1-.7-.1M269.9 195l-1.3 2M271 195.1l-.4 .1a1.01 1.01 0 0 0 0 1.4l.5-.1 .1-.5-.3-.3h-.3l-.3 .3M285.7 184.3a.66 .66 0 0 1 .7 .6 .66 .66 0 0 1-.7 .7zM286 198.3l-.4 .1-.2 .2-.1 .8 .3 .2 .4-.1 .1-.5-.1-.1-.4-.1-.3 .2"/>
</g>
<g fill="none" stroke="#480000" stroke-width=".3">
<path d="M179.2 179.7v1.2l-.3 .3-.3-.1M179.2 179.8l-.4-.1-.3 .3 .1 .6h.6M179.9 179.2v.1M179.9 179.7v1M180.4 179.7h.6M180.6 179.2v1.3l.4 .2M181.5 179.8l.2-.1 .4 .1v.9M181.5 179.2v1.5M182.8 179.7l.1 .9 .4 .1 .2-.2M183.5 179.7v1M184.2 179.8l.4-.1 .3 .3-.1 .6h-.6M184.2 179.2v1.5"/>
<path d="M186.9 179.8l-.4-.1-.3 .3 .1 .6h.6M187.6 179.8l.4-.1 .3 .3v.4l-.3 .3-.4-.1-.1-.2zM188.9 179.8l.4-.1 .3 .2M188.9 179.7v1M189.6 179.9l.2-.2 .3 .1 .1 .9M189.6 179.9v.8M192 179.1l-1.3 1.9M192.5 179.8l.4-.1 .3 .3-.1 .6h-.6M192.5 179.7v1.5M195.8 179.8l-.5-.1-.2 .3 .1 .6h.6M195.8 179.2v1.5M196.5 179.8h.6v.9"/>
<path d="M197.8 179.2v1.3l.3 .2M198.6 179.8l.5-.1 .2 .3-.1 .6h-.6M198.6 179.2v1.5M200 179.8l.2-.1 .4 .1 .1 .6-.1 .2-.4 .1-.2-.2zM201.3 179.8h.6l.1 .9M202.7 179.7v1M203.1 179.7l-.4 .3M204.3 179.8l-.5-.1-.2 .3 .1 .6h.6M204.3 179.2v1.5M185.6 180.5v.2M193.8 180.2l.7-.2-.1-.2-.4-.1-.2 .2v.7h.6M197.1 180l-.5 .1-.2 .2 .2 .4 .5-.1"/>
<path d="M202 180l-.5 .1-.2 .2 .2 .4 .5-.1M263.6 193.1l.7-.1 .1-.2-.1-.4-.2-.1h-.5v1.5M263.9 193.1l.5 .7M265 193.3l.7-.2-.1-.2-.4-.1-.2 .2 .1 .7h.5M266.2 192.8l.4 1 .3-1M267.5 193.6v.2M267.5 192.9v.1M269.3 193.8h.8M269.3 192.7l.4-.4v1.5M270.8 193.6v.2M271.6 192.4l.2-.1a.8 .8 0 0 1 .5 .7 .8 .8 0 0 1-.5 .8l-.2-.2-.2-.4zM272.9 193.6v.2"/>
<path d="M273.6 193.8h.8M273.6 192.7l.4-.4v1.5M275.1 193.2h1.1M276.9 193.1l.7-.1 .2-.2-.1-.4-.2-.1h-.6v1.5M277.3 193.1l.5 .7M279.3 192.4a.6 .6 0 0 0-.8 0 .6 .6 0 0 0-.2 .7 .56 .56 0 0 0 .3 .6 .56 .56 0 0 0 .7-.1"/>
</g>
<g fill="none" stroke="#480000" stroke-width=".4">
<path d="M178.7 188.2h1.1M179.3 188.2l-.3 2M180.4 188.9l-.1 1.3M180.5 188.2v.2M181.1 188.9h.7M181.5 188.2l-.3 1.7 .1 .2 .4 .1M182.6 188.2l-.2 1.7 .2 .3M183.4 189.5l1-.1-.1-.4h-.7l-.3 .9 .3 .3 .6-.1M185.1 190v.2M185.3 189l-.1 .2M187.8 188.5a.69 .69 0 0 1 1.1 0 1.47 1.47 0 0 1-.6 1.7l-.5-.1a1.5 1.5 0 0 1 0-1.6zM189.8 189h.8l.2 .3-.1 .5a.66 .66 0 0 1-1 .3"/>
<path d="M189.8 188.9l-.2 2M191.5 189.5l1-.1-.1-.4-.6-.1-.3 .3v.9h.8M193.3 189.1a.49 .49 0 0 1 .9 .1l-.1 1M193.4 188.9l-.2 1.3M196.7 189.3l.9-.1a.52 .52 0 0 0 .3-.5 .52 .52 0 0 0-.3-.5h-.8l-.3 2M198.5 189.5l1-.1v-.4l-.6-.1-.3 .3v.9h.7M201.3 189a.66 .66 0 0 0-1 .3l-.1 .5 .2 .3h.7M201.4 188.2l-.3 2M202.2 189h.8l-.1 1.2M203 189.4h-.7a.4 .4 0 0 0-.3 .4 .4 .4 0 0 0 .3 .4l.6-.1M204.1 188.2l-.2 1.7 .3 .3M205.1 189h.7l.2 .3-.1 .5a.66 .66 0 0 1-1 .3"/>
<path d="M205.2 188.2l-.3 2M206.9 189.1a.52 .52 0 0 1 .5-.2 .52 .52 0 0 1 .4 .4l-.1 .5a.55 .55 0 0 1-.5 .4 .55 .55 0 0 1-.5-.4zM208.7 189h.8l-.1 1.2M209.5 189.4h-.7a.4 .4 0 0 0-.3 .4 .4 .4 0 0 0 .2 .4l.7-.1M210.5 188.9l-.2 1.3M211.1 188.9l-.4 .1-.2 .3M212.6 189a.66 .66 0 0 0-1 .3l-.1 .5 .2 .3h.8M212.7 188.2l-.3 2M216.2 188.3a.84 .84 0 0 0-1.1 .1 .45 .45 0 0 0 .2 .8l.6 .2a.51 .51 0 0 1 .1 .5 .51 .51 0 0 1-.4 .3l-.8-.1M217 189.1a.52 .52 0 0 1 .5-.2 .52 .52 0 0 1 .4 .4l-.1 .5a.55 .55 0 0 1-.5 .4 .55 .55 0 0 1-.5-.4zM218.8 188.9l-.1 1.2a.57 .57 0 0 0 .8-.1M219.7 188.9l-.2 1.3"/>
<path d="M220.6 189.1a.49 .49 0 0 1 .8 .1l-.1 1M220.6 188.9l-.2 1.3M223.3 189a.66 .66 0 0 0-1 .3l-.1 .5 .2 .3h.7M223.4 188.2l-.3 2M225.1 189a.66 .66 0 0 0-1 .3l-.1 .5 .2 .3h.7M225.9 189h.8l-.1 1.2M226.7 189.4h-.6a.4 .4 0 0 0-.4 .4 .4 .4 0 0 0 .3 .4l.6-.1M227.8 188.9l-.2 1.3M228.3 188.9l-.4 .1-.2 .3M229.8 189a.66 .66 0 0 0-1 .3v.5l.1 .3h.8M229.9 188.2l-.2 2"/>
</g>
<text font-size="2.7" fill="#fff" x="178" y="190.3">Title: Open Pedalboard Soundcard</text>
<g font-size="2" fill="#fff">
<text x="213" y="47.6">58 mm</text>
<text x="213" y="43.1">65 mm</text>
<text x="224.5" y="61.6">29.0000 mm</text>
<text x="243.6" y="69.1">5 mm</text>
<text x="175.4" y="77.5" transform="rotate(90 175.4 77.5)">56 mm</text>
<text x="180.4" y="77.5" transform="rotate(90 180.4 77.5)">49 mm</text>
<text x="241.4" y="77.5" transform="rotate(90 241.4 77.5)">17 mm</text>
<text x="253.4" y="94.5" transform="rotate(90 253.4 94.5)">19.5 mm</text>
<text x="239.4" y="103.1" transform="rotate(90 239.4 103.1)">3.5 mm</text>
<text x="243.1" y="111.1">3.5 mm</text>
<text x="199.4" y="118.5">Dimensions taken from</text>
<text x="168.7" y="121">https://github.com/raspberrypi/hats/blob/master/hat-board-mechanical.pdf</text>
<text x="178" y="171.8">git hash: d4f3fb0</text>
<text x="178" y="174.8">License: CERN Open Hardware Licence Version 2 - Permissive</text>
<text x="178" y="177.8">Source Code: https://github.com/pedalboard/pedalboard-hw</text>
<text x="178" y="180.8">github.com/pedalboard</text>
<text x="178" y="183.8">Sheet: Bottom courtyard area</text>
<text x="178" y="186.5">File: pedalboard-soundcard.kicad_pcb</text>
<text x="178" y="193.9">Size: A4</text>
<text x="178" y="196.7">KiCad E.D.A. 9.0.1 + KiBot v1.8.4</text>
<text x="200" y="193.9">Date: 2024-10-16</text>
<text x="263" y="196.7">Id: 3/6</text>
<text x="263" y="193.9">Rev: 1.0.1-RC</text>
</g>
<g font-size="1.7" fill="#fff">
<text x="35" y="11.6">1</text>
<text x="85" y="11.6">2</text>
<text x="135" y="11.6">3</text>
<text x="185" y="11.6">4</text>
<text x="235" y="11.6">5</text>
<text x="285" y="11.6">6</text>
<text x="10.5" y="35.6">A</text>
<text x="285.5" y="35.6">A</text>
<text x="10.5" y="85.6">B</text>
<text x="285.5" y="85.6">B</text>
<text x="10.5" y="135.7">C</text>
<text x="285.5" y="135.7">C</text>
<text x="10.5" y="185.6">D</text>
<text x="285.5" y="185.6">D</text>
<text x="35" y="199.7">1</text>
<text x="85" y="199.7">2</text>
<text x="135" y="199.7">3</text>
<text x="185" y="199.7">4</text>
<text x="235" y="199.7">5</text>
<text x="285" y="199.7">6</text>
</g>
<g font-size="1.6" fill="#fff">
<text x="195.4" y="47.6" transform="rotate(90 195.4 47.6)">Tab</text>
<text x="250.6" y="64.6">Tab</text>
<text x="178.6" y="66.6">Tab</text>
<text x="197.4" y="110.6" transform="rotate(90 197.4 110.6)">Tab</text>
</g>
<g font-size="1.3" fill="#fff">
<text x="190.2" y="47">KIKIT: width: 3mm</text>
<text x="177" y="58.2" transform="rotate(90 177 58.2)">KIKIT: width: 3mm</text>
<text x="254" y="58.2" transform="rotate(90 254 58.2)">KIKIT: width: 3mm</text>
<text x="208.7" y="108.2">PCB edge</text>
<text x="227.9" y="108.2">PCB edge</text>
<text x="190.2" y="115">KIKIT: width: 3mm</text>
</g>
</svg>
